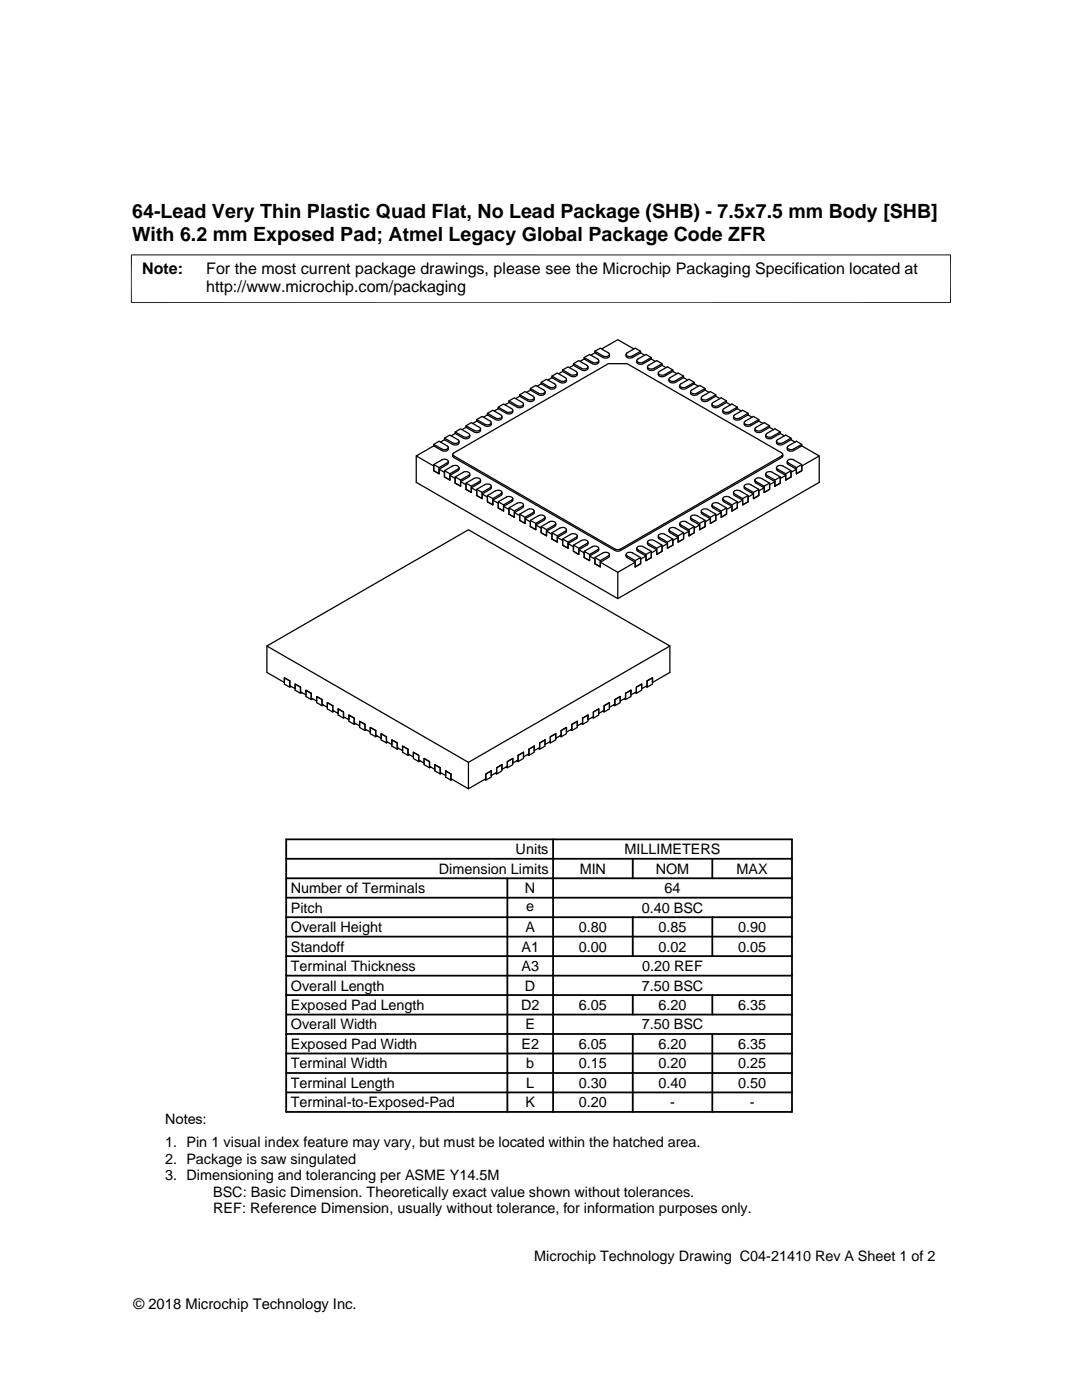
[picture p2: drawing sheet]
<svg xmlns="http://www.w3.org/2000/svg" width="216mm" height="279mm" viewBox="0 0 216 279" stroke-linecap="round" stroke-linejoin="round" font-family="sans-serif">
<g fill="none" stroke="#000" stroke-width=".25">
<path d="M103.7 79.1l-.8 .4M103.7 78.8l1.1-.7 1.7 1.1a.62 .62 0 0 1-.3 .7 .62 .62 0 0 1-.7-.1l-1.8-1v.3M103.7 79.1l1.6 .9a.76 .76 0 0 0 .9 .2 .76 .76 0 0 0 .4-.8M105.8 77.9l-.7 .4M105.8 77.5l1.1-.6 1.8 1.2a.72 .72 0 0 1-1.1 .4l-1.8-1v.4M105.8 77.9l1.6 .9a.78 .78 0 0 0 .9 .1 .78 .78 0 0 0 .5-.8M108 76.6l-.8 .5M108 76.3l1.1-.6 1.6 .9a.34 .34 0 0 1 .2 .3 .34 .34 0 0 1-.3 .4h-.9l-1.7-1v.3M108 76.6l1.6 .9a.94 .94 0 0 0 1.3-.3v-.3M110.1 75.4l-.8 .4M110.1 75.1l1.1-.7 1.6 1a.44 .44 0 0 1 .1 .5 .44 .44 0 0 1-.5 .2h-.6l-1.7-1v.3M110.1 75.4l1.6 .9a.77 .77 0 0 0 .9 .1 .77 .77 0 0 0 .4-.7"/>
<path d="M112.3 74.1l-.8 .5M112.3 73.8l1-.6 1.7 .9 .2 .4a.98 .98 0 0 1-1.3 .3l-1.6-1v.3M112.3 74.1l1.6 1a.78 .78 0 0 0 .8 .1 .78 .78 0 0 0 .5-.8M114.4 72.9l-.8 .5M114.4 72.6l1.1-.6 1.6 .9a.37 .37 0 0 1 .2 .4 .37 .37 0 0 1-.4 .3h-.8l-1.7-1v.3M114.4 72.9l1.6 .9a.8 .8 0 0 0 .9 .1 .8 .8 0 0 0 .4-.7M116.6 71.6l-.8 .5M116.6 71.4l1-.7 1.8 1.1a.71 .71 0 0 1-.4 .7 .71 .71 0 0 1-.8-.2l-1.6-.9v.2M116.6 71.6l1.6 1a.76 .76 0 0 0 .8 .1 .76 .76 0 0 0 .5-.7M118.7 70.4l-.8 .5M118.7 70.1l1.1-.6 1.8 1.1a.8 .8 0 0 1-1.3 .4l-1.6-.9v.3M118.7 70.4l1.6 1a.76 .76 0 0 0 .9 .1 .76 .76 0 0 0 .4-.8"/>
<path d="M120.1 69.6l3.2-1.8 3.2 1.8M127.8 70.4l.8 .5M127.8 70.4l-1.6 1a.76 .76 0 0 1-.8 .1 .76 .76 0 0 1-.5-.8M127.8 70.1l-1.1-.6-1.6 .9a.43 .43 0 0 0-.1 .6 .43 .43 0 0 0 .6 .2l.5-.1 1.7-1v.3M130 71.6l.8 .5M130 71.4l-1.1-.7-1.6 .9a.43 .43 0 0 0-.2 .6 .43 .43 0 0 0 .6 .2l.7-.1 1.6-.9v.2M130 71.6l-1.6 1a.76 .76 0 0 1-.9 .1 .76 .76 0 0 1-.4-.7M132.1 72.9l.8 .5M132.1 72.6l-1.1-.6-1.6 .9a.31 .31 0 0 0-.2 .3 .31 .31 0 0 0 .2 .3l.5 .1h.5l1.7-1v.3M132.1 72.9l-1.6 .9a.78 .78 0 0 1-.9 .2 .78 .78 0 0 1-.4-.8M134.3 74.1l.8 .5M134.3 74.1l-1.6 1a.76 .76 0 0 1-.9 .1 .76 .76 0 0 1-.4-.8"/>
<path d="M134.3 73.8l-1.1-.6-1.6 .9a.49 .49 0 0 0-.1 .6 .49 .49 0 0 0 .6 .2l.6-.1 1.6-1v.3M136.4 75.4l.8 .4M136.4 75.4l-1.6 .9a.76 .76 0 0 1-.9 .1 .76 .76 0 0 1-.4-.7M136.4 75.1l-1.1-.7-1.6 1a.43 .43 0 0 0-.1 .5 .43 .43 0 0 0 .6 .2h.5l1.7-1v.3M138.5 76.6l.8 .5M138.5 76.3l-1-.6-1.7 1a.42 .42 0 0 0-.1 .5 .42 .42 0 0 0 .5 .1l.7-.1 1.6-.9v.3M138.5 76.6l-1.6 .9a.76 .76 0 0 1-.8 .2 .76 .76 0 0 1-.5-.8M140.7 77.9l.8 .4M140.7 77.9l-1.6 .9a.77 .77 0 0 1-.9 .1 .77 .77 0 0 1-.4-.8M140.7 77.5l-1.1-.6-1.7 1a.55 .55 0 0 0 .2 .7 .55 .55 0 0 0 .6 0l2-1.1v.4M142.8 79.1l.8 .4M142.8 79.1l-1.6 .9a.78 .78 0 0 1-.8 .1 .78 .78 0 0 1-.5-.7"/>
<path d="M142.8 78.8l-1-.7-1.7 1a.49 .49 0 0 0 0 .6 .49 .49 0 0 0 .6 .1l.5-.1 1.6-.9v.3M83.1 91v5.3l40.2 23.2 40.2-23.2v-5.3M86.6 89l-3.5 2 3.5 2v.9M86.6 92.7l1.6-.9a.94 .94 0 0 1 1.3 .3l-.2 .2-1.7 1v1.3l-1-.7zM86.6 92.7l1 .6M86.6 88.7l1-.6 1.7 .9 .2 .3a.81 .81 0 0 1-1.3 .3l-1.6-.9v.3M86.6 89l1.6 .9a.79 .79 0 0 0 .8 .1 .79 .79 0 0 0 .5-.7M87.6 93.6l1.1 .7v.9M88.7 87.8l-.8 .4M88.7 87.4l1.1-.6 1.7 1.1a.71 .71 0 0 1-.4 .6 .71 .71 0 0 1-.8-.1l-1.6-1v.4M88.7 87.8l1.6 .9a.77 .77 0 0 0 .9 .1 .77 .77 0 0 0 .4-.7M88.7 93.9l1.6-.9a.92 .92 0 0 1 1.3 .3l-.2 .3-1.6 1v1.2l-1.1-.6z"/>
<path d="M88.7 93.9l1.1 .7M89.5 92.1l-.2 .5-1.7 1v1l-1-.7M89.8 94.9l1 .6v.9M90.3 90.7l.1 .4 .2 .2 32.5 18.7 .7-.1 32.2-18.6 .2-.2v-.4M90.5 90.4l30.9-17.8h3.7l31.1 18-.1 .4-32.3 18.6-.7 .1-32.6-18.7-.2-.4zM90.8 86.5l-.8 .5M90.8 95.2l1.6-.9a1 1 0 0 1 1.3 .2l-.2 .4-1.6 .9v1.2l-1.1-.6zM90.8 95.2l1.1 .6M90.8 86.2l1.1-.6 1.6 .9 .2 .4a.96 .96 0 0 1-1.3 .2l-1.6-.9v.3M90.8 86.5l1.6 .9a.76 .76 0 0 0 .9 .2 .76 .76 0 0 0 .4-.8M91.6 93.3l-.2 .6-1.6 1v.9l-1.1-.6M91.9 96.1l1.1 .6v1"/>
<path d="M93 85.3l-.8 .4M93 85l1-.7 1.7 1a.33 .33 0 0 1 .2 .3 .33 .33 0 0 1-.3 .3l-.5 .1-.4-.1-1.7-.9v.3M93 85.3l1.6 .9a.8 .8 0 0 0 .8 .1 .8 .8 0 0 0 .5-.7M93 96.4l1.6-.9a.81 .81 0 0 1 1.3 .4l-1.9 1.1v1.3l-1-.6zM93 96.4l1 .6M93.7 94.6l-.1 .5-1.7 1v.9l-1.1-.6M94 97.3l1.1 .7v.9M95.1 84l-.8 .5M95.1 97.7l1.6-1a.78 .78 0 0 1 1.3 .4l-1.8 1.2v1.2l-1.1-.6zM95.1 97.7l1.1 .6M95.1 83.7l1.1-.6 1.8 1.1a.62 .62 0 0 1-.3 .6 .62 .62 0 0 1-.7 0l-1.9-1.1v.3M95.1 84l1.6 1a.76 .76 0 0 0 .9 .1 .76 .76 0 0 0 .4-.8"/>
<path d="M95.9 95.8l-.1 .6-1.8 .9v1l-1-.6M96.2 98.6l1.1 .6v.9M97.3 82.8l-.8 .5M97.3 82.5l1-.6 1.8 1.1a.77 .77 0 0 1-1.2 .4l-1.6-.9v.3M97.3 82.8l1.6 .9a.77 .77 0 0 0 .8 .2 .77 .77 0 0 0 .5-.8M97.3 98.9l1.6-.9a.92 .92 0 0 1 1.3 .3l-.2 .2-1.7 1v1.3l-1-.7zM97.3 98.9l1 .6M98 97v.4l-.2 .3-1.6 .9v.9l-1.1-.6M98.3 99.8l1.1 .6v1M99.4 81.6l-.8 .4M99.4 81.3l1.1-.7 1.6 1 .2 .3a.83 .83 0 0 1-1.3 .3l-1.6-.9v.3M99.4 81.6l1.6 .9a.76 .76 0 0 0 .9 .1 .76 .76 0 0 0 .4-.7"/>
<path d="M100.2 98.3l-.2 .5-1.7 1v1l-1-.7M101.6 80.3l-.8 .5M101.6 80l1-.6 1.6 .9a.44 .44 0 0 1 .1 .6 .44 .44 0 0 1-.5 .2l-.5-.1-1.7-1v.3M101.6 80.3l1.6 1a.76 .76 0 0 0 .8 .1 .76 .76 0 0 0 .5-.8M102.3 99.5l-.1 .6-1.7 .9v1l-1.1-.6M144.2 99.5v.4l.2 .2 1.7 .9v1M144.4 99.2a1.13 1.13 0 0 1 1.1 0l1.6 .9v1.3l-1 .6v-1.2l-1.7-1-.2-.3zM145 80.3l.8 .5M145 80l-1.1-.6-1.6 .9a.36 .36 0 0 0-.2 .5 .36 .36 0 0 0 .4 .2h.8l1.7-1v.3M145 80.3l-1.6 1a.77 .77 0 0 1-.9 .1 .77 .77 0 0 1-.4-.8M146.4 98.3l.1 .5 1.7 1v1M146.5 98.1l.4-.3 .5 .1 1.9 1v1.2l-1.1 .7v-1.3l-1.7-1-.1-.2z"/>
<path d="M147.1 81.6l.8 .4M147.1 81.6l-1.6 .9a.76 .76 0 0 1-.8 .1 .76 .76 0 0 1-.5-.7M147.1 81.3l-1-.7-1.7 1-.2 .3a.97 .97 0 0 0 1.3 .3l1.6-.9v.3M148.2 99.8l-1.1 .6v1l-1.1 .6M148.5 97l.1 .6 1.7 1v.9M148.6 96.8l.4-.2h.6l1.8 1.1v1.2l-1.1 .6v-1.2l-1.7-1-.1-.2zM149.3 82.8l.8 .5M149.3 98.9l-1.1 .6M149.3 82.8l-1.6 .9a.77 .77 0 0 1-.9 .2 .77 .77 0 0 1-.4-.8M149.3 82.5l-1.1-.6-1.6 .9-.2 .3a.91 .91 0 0 0 1.3 .3l1.6-.9v.3M150.3 98.6l-1 .6v.9l-1.1 .7M150.6 95.8l.2 .6 1.7 .9v1"/>
<path d="M150.7 95.7l.5-.3h.5l1.9 1v1.3l-1.1 .6v-1.3l-1.7-.9zM151.4 84l.8 .5M151.4 97.7l-1.1 .6M151.4 83.7l-1.1-.6-1.6 .9a.42 .42 0 0 0-.1 .6 .42 .42 0 0 0 .5 .2l.7-.1 1.6-1v.3M151.4 84l-1.6 1a.76 .76 0 0 1-.9 .1 .76 .76 0 0 1-.4-.8M152.5 97.3l-1.1 .7v.9l-1.1 .6M152.8 94.6l.1 .5 1.7 1v.9M152.9 94.3l.3-.1 .7-.1 1.8 1.1v1.2l-1.1 .6v-1.2l-1.7-1-.1-.2zM153.6 85.3l.8 .4M153.6 96.4l-1.1 .6M153.6 85.3l-1.6 .9a.78 .78 0 0 1-.9 .1 .78 .78 0 0 1-.5-.7M153.6 85l-1.1-.7-1.8 1.2a.78 .78 0 0 0 1.3 .4l1.6-.9v.3"/>
<path d="M154.6 96.1l-1 .6v1l-1.1 .6M154.9 93.3l.2 .6 1.7 1v.9M155 93.2a1.02 1.02 0 0 1 1.2-.2l1.6 .9v1.3l-1 .6v-1.2l-1.7-1zM155.7 86.5l.8 .5M155.7 95.2l-1.1 .6M155.7 86.5l-1.6 .9a.76 .76 0 0 1-.9 .2 .76 .76 0 0 1-.4-.8M155.7 86.2l-1.1-.6-1.6 .9a.37 .37 0 0 0-.2 .4 .37 .37 0 0 0 .4 .3h.8l1.7-1v.3M156.8 94.9l-1.1 .6v.9l-1.1 .6M157.1 92.1l.1 .5 1.7 1v1M157.2 91.9l.5-.2h.6l1.7 1v1.2l-1.1 .7v-1.3l-1.8-1zM157.8 87.8l.8 .4M157.8 93.9l-1 .7"/>
<path d="M157.8 87.4l-1-.6-1.7 1-.2 .3a.96 .96 0 0 0 1.3 .3l1.6-1v.4M157.8 87.8l-1.6 .9a.77 .77 0 0 1-.8 .1 .77 .77 0 0 1-.5-.7M158.9 93.6l-1.1 .7v.9l-1 .6M160 89l3.5 2-3.5 2v.9l-1.1 .7M160 92.7l-1.1 .6M160 88.7l-1.1-.6-1.6 .9-.2 .3a.93 .93 0 0 0 1.3 .3l1.6-.9v.3M160 89l-1.6 .9a.76 .76 0 0 1-.9 .2 .76 .76 0 0 1-.4-.8M99.4 100.1l1.1 .7M99.4 100.1l1.6-.9a.96 .96 0 0 1 1.3 .3l-.2 .3-1.6 1v1.2l-1.1-.6zM100.5 101l1.1 .7v.9M101.6 101.4l1.6-1a.93 .93 0 0 1 1.3 .3l-.2 .3-1.7 1v1.2l-1-.6zM101.6 101.4l1 .6"/>
<path d="M102.6 102.3l1.1 .6v.9M103.7 102.6l1.7-1a.99 .99 0 0 1 1.2 .3l-.2 .4-1.6 .9v1.3l-1.1-.7zM103.7 102.6l1.1 .6M104.5 100.8l-.2 .5-1.7 1v.9l-1-.6M104.8 103.5l1 .7v.9M105.8 103.8l1.6-.9a.82 .82 0 0 1 1.3 .4l-1.8 1.2v1.2l-1.1-.6zM105.8 103.8l1.1 .7M106.6 102v.4l-.2 .2-1.6 .9v1l-1.1-.7M106.9 104.8l1.1 .6v.9M108 105.1l1.6-.9a1 1 0 0 1 1.3 .2l-.1 .3-1.7 1v1.2l-1.1-.6zM108 105.1l1.1 .6M108.8 103.2l-.2 .6-1.7 1v.9l-1.1-.6"/>
<path d="M109.1 106l1 .6v1M110.1 106.3l1.6-.9a.92 .92 0 0 1 1.3 .3l-.2 .3-1.6 .9v1.3l-1.1-.6zM110.1 106.3l1.1 .6M110.9 104.5l-.1 .5-1.7 1v.9l-1.1-.6M111.2 107.3l1.1 .6v.9M112.3 107.6l1.6-1a1 1 0 0 1 1.3 .3l-.2 .4-1.7 .9v1.2l-1-.6zM112.3 107.6l1 .6M113 105.7l-.1 .6-1.7 1v.9l-1.1-.6M113.3 108.5l1.1 .6v.9M114.4 108.8l1.6-.9a.82 .82 0 0 1 1.3 .4l-1.8 1.1v1.3l-1.1-.7zM114.4 108.8l1.1 .6M115.2 106.9l-.1 .6-1.8 1v.9l-1-.6"/>
<path d="M115.5 109.7l1.1 .6v1M116.6 110l1.7-.9a.99 .99 0 0 1 1.2 .2l-.2 .4-1.7 1v1.2l-1-.6zM116.6 110l1 .7M117.3 108.2l-.1 .5-1.7 1v1l-1.1-.7M117.6 111l1.1 .6v.9M118.7 111.3l1.6-1a.83 .83 0 0 1 1.3 .4l-1.8 1.2v1.2l-1.1-.6zM118.7 111.3l1.1 .6M119.5 109.4l-.2 .6-1.7 1v.9l-1-.6M119.8 112.2l3.5 2 3.4-2M121.6 110.7l-.1 .5-1.7 1v.9l-1.1-.6M123.3 114.2v5.3M124.9 110.7l.2 .5 1.6 1v.9"/>
<path d="M125 110.4l.5-.2 .5 .1 1.8 1v1.2l-1.1 .6v-1.2l-1.6-1-.2-.3zM127.1 109.4l.1 .6 1.7 1v.9M127.2 109.2l.4-.2h.5l1.9 1v1.3l-1.1 .6v-1.2l-1.7-1-.1-.3zM127.8 111.3l-1.1 .6M128.9 111l-1.1 .6v.9l-1.1 .6M129.2 108.2l.1 .5 1.7 1v1M129.3 108l.5-.2h.5l1.8 1v1.2l-1.1 .7v-1.3l-1.7-1zM130 110l-1.1 .7M131 109.7l-1 .6v1l-1.1 .6M131.4 106.9v.4l.2 .3 1.6 .9v.9M131.5 106.7l1-.1 1.8 1v1.2l-1.1 .6v-1.2l-1.7-1-.1-.3zM132.1 108.8l-1.1 .6"/>
<path d="M133.2 108.5l-1.1 .6v.9l-1.1 .7M133.5 105.7l.1 .6 1.7 1v.9M133.7 105.4l.3-.1h.6l1.8 1v1.3l-1.1 .6v-1.3l-1.7-1-.1-.3zM134.3 107.6l-1.1 .6M135.3 107.3l-1 .6v.9l-1.1 .6M135.6 104.5l.2 .5 1.7 1v.9M135.8 104.2a1.08 1.08 0 0 1 1.1 0l1.6 .9v1.2l-1 .6v-1.2l-1.7-1-.2-.3zM136.4 106.3l-1.1 .6M137.5 106l-1.1 .6v1l-1.1 .6M137.8 103.2l.1 .6 1.7 1v.9M137.9 103l.4-.2h.6l1.8 1v1.3l-1.1 .6v-1.2l-1.7-1-.1-.2zM138.5 105.1l-1 .6"/>
<path d="M139.6 104.8l-1.1 .6v.9l-1 .6M139.9 102l.1 .4 .1 .2 1.7 .9v1M140.1 101.7l1-.1 1.7 1v1.2l-1 .7v-1.3l-1.7-1-.2-.3zM140.7 103.8l-1.1 .7M141.8 103.5l-1.1 .7v.9l-1.1 .6M142.1 100.8l.1 .5 1.7 1v.9M142.1 100.6l.5-.3 .5 .1 1.9 1v1.2l-1.1 .6v-1.2l-1.7-1zM142.8 102.6l-1 .6M143.9 102.3l-1.1 .6v.9l-1 .7M145 101.4l-1.1 .6M146 101l-1 .7v.9l-1.1 .6M147.1 100.1l-1.1 .7"/>
<path d="M53.3 128.9v5.3l3.4 2v-.9l1.1 .6M53.3 128.9l40.2-23.2 40.2 23.2-40.2 23.2zM57.8 135.9v.9l1.1 .7v-1l1.1 .6M57.8 135.9v1.2l.3-.1M57.8 135.9l-1.1-.6v1.2l1.1 .6M60 137.1v1.3l.2-.2M60 137.1v1l1 .6v-.9l1.1 .6M60 137.1l-1.1-.6v1.3l1.1 .6M62.1 138.4v1.2l.3-.1M62.1 138.4v.9l1.1 .6v-.9l1.1 .6M62.1 138.4l-1.1-.6v1.2l1.1 .6M64.3 139.6v1.2l.2-.1"/>
<path d="M64.3 139.6l-1.1-.6v1.2l1.1 .6M64.3 139.6v.9l1 .7v-1l1.1 .6M123.8 139v1.2l-1.1 .6M123.8 139l-1.1 .6v1.2l-.3-.1M123.8 139l-1.1 .6v.9l-1.1 .7v-1M125.9 137.8v1.2l-1.1 .6M125.9 137.8l-1.1 .6v1.2l-.2-.1M125.9 137.8l-1.1 .6v.9l-1 .6v-.9M128 136.5l-1 .6v1.3l-.3-.2M128 136.5v1.3l-1 .6M128 136.5l-1 .6v1l-1.1 .6v-.9M130.2 135.3v1.2l-1.1 .6"/>
<path d="M130.2 135.3l-1.1 .6v1.2l-.3-.1M130.2 135.3l-1.1 .6v.9l-1.1 .7v-1M133.7 128.9v5.3l-3.5 2v-.9M66.4 140.8v1.3l.3-.2M66.4 140.8v1l1.1 .6v-.9l1 .6M66.4 140.8l-1.1-.6v1.3l1.1 .6M68.5 142.1v1.2l.3-.1M68.5 142.1l-1-.6v1.2l1 .6M68.5 142.1v.9l1.1 .6v-.9l1.1 .6M70.7 143.3v1.3l.3-.2M70.7 143.3v1l1.1 .6v-.9l1 .6M70.7 143.3l-1.1-.6v1.3l1.1 .6"/>
<path d="M72.8 144.6v1.2l.3-.2M72.8 144.6l-1-.6v1.2l1 .6M72.8 144.6v.9l1.1 .6v-.9l1.1 .6M75 145.8v1.2l.2-.1M75 145.8v.9l1.1 .6v-.9l1 .6M75 145.8l-1.1-.6v1.2l1.1 .6M77.1 147v1.3l.3-.2M77.1 147l-1-.6v1.3l1 .6M77.1 147v1l1.1 .6v-.9l1.1 .6M79.3 148.3v.9l1 .6v-.9l1.1 .6M79.3 148.3v1.2l.2-.1M79.3 148.3l-1.1-.6v1.2l1.1 .6"/>
<path d="M81.4 149.5v1.2l.3-.1M81.4 149.5l-1.1-.6v1.2l1.1 .6M81.4 149.5v1l1.1 .6v-1l1 .6M83.5 150.7v1.3l.3-.2M83.5 150.7v1l1.1 .6v-.9l1.1 .6M83.5 150.7l-1-.6v1.3l1 .6M85.7 152v1.2l.3-.1M85.7 152l-1.1-.6v1.2l1.1 .6M85.7 152v.9l1.1 .6v-.9l1 .6M87.8 153.2v1.3l.3-.2M87.8 153.2v1l1.1 .6v-1l1.1 .7M87.8 153.2l-1-.6v1.2l1 .7"/>
<path d="M90 154.5v1.2l.3-.1M90 154.5l-1.1-.7v1.3l1.1 .6M93.5 152.1v5.3M98 153.8v1.3l-1.1 .6M98 153.8l-1.1 .7v1.2l-.2-.1M98 153.8l-1.1 .7v.9l-3.4 2-3.5-2v-.9M100.2 152.6l-1.1 .6v1.3l-.3-.2M100.2 152.6v1.2l-1.1 .7M100.2 152.6l-1.1 .6v1l-1.1 .6v-1M102.3 151.4v1.2l-1.1 .6M102.3 151.4l-1.1 .6v1.2l-.2-.1M102.3 151.4l-1.1 .6v.9l-1 .6v-.9"/>
<path d="M104.5 150.1v1.3l-1.1 .6M104.5 150.1l-1.1 .6v1.3l-.3-.2M104.5 150.1l-1.1 .6v1l-1.1 .6v-.9M106.6 148.9l-1.1 .6v1.2l-.2-.1M106.6 148.9v1.2l-1.1 .6M106.6 148.9l-1.1 .6v1l-1 .6v-1M108.8 147.7v1.2l-1.1 .6M108.8 147.7l-1.1 .6v1.2l-.3-.1M108.8 147.7l-1.1 .6v.9l-1.1 .6v-.9M110.9 146.4v1.3l-1.1 .6M110.9 146.4l-1.1 .6v1.3l-.2-.2M110.9 146.4l-1.1 .6v1l-1 .6v-.9"/>
<path d="M113 145.2l-1 .6v1.2l-.3-.1M113 145.2v1.2l-1 .6M113 145.2l-1 .6v.9l-1.1 .6v-.9M115.2 144v1.2l-1.1 .6M115.2 144l-1.1 .6v1.2l-.3-.2M115.2 144l-1.1 .6v.9l-1.1 .6v-.9M117.3 142.7v1.3l-1.1 .6M117.3 142.7l-1.1 .6v1.3l-.2-.2M117.3 142.7l-1.1 .6v1l-1 .6v-.9M119.5 141.5l-1.1 .6v1.2l-.3-.1M119.5 141.5v1.2l-1.1 .6M119.5 141.5l-1.1 .6v.9l-1.1 .6v-.9"/>
<path d="M121.6 140.2v1.3l-1.1 .6M121.6 140.2l-1.1 .6v1.3l-.2-.2M121.6 140.2l-1.1 .6v1l-1 .6v-.9"/>
</g>
<path d="M26.1 50.9h163.7M26.2 50.8v9.7M189.7 50.8v9.7M26.1 60.4h163.7" fill="none" stroke="#000" stroke-width=".2"/>
<g fill="none" stroke="#000" stroke-width=".36">
<path d="M57.1 179.2h100.9M57.1 175.3h100.9M57.1 171.4h100.9M57.1 167.5h100.9v54.4h-100.9zM101.2 175.3v46.6M110.4 167.5v54.4M126.3 171.4v3.9M142.1 171.4v3.9M57.1 186.9h100.9M57.1 183h100.9M57.1 198.6h100.9M57.1 194.7h100.9"/>
<path d="M57.1 190.8h100.9M126.3 183v7.8M126.3 198.6v3.9M142.1 183v7.8M142.1 198.6v3.9M57.1 214.1h100.9M57.1 206.4h100.9M57.1 202.5h100.9M57.1 210.2h100.9M57.1 218h100.9M126.3 206.4v15.5M142.1 206.4v15.5"/>
</g>
<g font-size="3.9">
<text x="26.4" y="43.5">64-Lead Very Thin Plastic Quad Flat, No Lead Package (SHB) - 7.5x7.5 mm Body [SHB]</text>
<text x="26.4" y="48">With 6.2 mm Exposed Pad; Atmel Legacy Global Package Code ZFR</text>
</g>
<g font-size="3.2">
<text x="28.4" y="54.6">Note:</text>
<text x="41.1" y="58.3">http://www.microchip.com/packaging</text>
<text x="41.1" y="54.6">For the most current package drawings, please see the Microchip Packaging Specification located at</text>
</g>
<g font-size="2.9">
<text x="102.9" y="170.5">Units</text>
<text x="124.6" y="170.5">MILLIMETERS</text>
<text x="58" y="178.2">Number of Terminals</text>
<text x="87.6" y="174.4">Dimension Limits</text>
<text x="104.8" y="178.2">N</text>
<text x="115.7" y="174.4">MIN</text>
<text x="130.8" y="174.4">NOM</text>
<text x="132.6" y="178.2">64</text>
<text x="147" y="174.4">MAX</text>
<text x="58" y="182.1">Pitch</text>
<text x="105" y="181.8">e</text>
<text x="128" y="182.1">0.40 BSC</text>
<text x="58" y="186">Overall Height</text>
<text x="58" y="189.9">Standoff</text>
<text x="104.1" y="189.9">A1</text>
<text x="104.8" y="186">A</text>
<text x="115.5" y="186">0.80</text>
<text x="115.5" y="189.9">0.00</text>
<text x="131.4" y="186">0.85</text>
<text x="131.4" y="189.9">0.02</text>
<text x="147.3" y="186">0.90</text>
<text x="147.3" y="189.9">0.05</text>
<text x="58" y="193.8">Terminal Thickness</text>
<text x="58" y="197.7">Overall Length</text>
<text x="104.1" y="193.8">A3</text>
<text x="104.8" y="197.7">D</text>
<text x="128" y="197.7">7.50 BSC</text>
<text x="128.1" y="193.8">0.20 REF</text>
<text x="58" y="201.6">Exposed Pad Length</text>
<text x="104" y="201.6">D2</text>
<text x="115.5" y="201.6">6.05</text>
<text x="131.4" y="201.6">6.20</text>
<text x="147.3" y="201.6">6.35</text>
<text x="58" y="205.4">Overall Width</text>
<text x="58" y="209.3">Exposed Pad Width</text>
<text x="104" y="209.3">E2</text>
<text x="104.8" y="205.4">E</text>
<text x="115.5" y="209.3">6.05</text>
<text x="128" y="205.4">7.50 BSC</text>
<text x="131.4" y="209.3">6.20</text>
<text x="147.3" y="209.3">6.35</text>
<text x="58" y="213.2">Terminal Width</text>
<text x="105" y="213.2">b</text>
<text x="115.5" y="213.2">0.15</text>
<text x="131.4" y="213.2">0.20</text>
<text x="147.3" y="213.2">0.25</text>
<text x="58" y="217.1">Terminal Length</text>
<text x="58" y="221">Terminal-to-Exposed-Pad</text>
<text x="104.8" y="221">K</text>
<text x="105" y="217.1">L</text>
<text x="115.5" y="217.1">0.30</text>
<text x="115.5" y="221">0.20</text>
<text x="131.4" y="217.1">0.40</text>
<text x="133.7" y="221">-</text>
<text x="147.3" y="217.1">0.50</text>
<text x="149.6" y="221">-</text>
<text x="32.9" y="224.3">Notes:</text>
<text x="32.9" y="228.9">1. Pin 1 visual index feature may vary, but must be located within the hatched area.</text>
<text x="32.9" y="232.2">2. Package is saw singulated</text>
<text x="32.9" y="235.5">3. Dimensioning and tolerancing per ASME Y14.5M</text>
<text x="42.5" y="238.8">BSC: Basic Dimension. Theoretically exact value shown without tolerances.</text>
<text x="42.5" y="242.2">REF: Reference Dimension, usually without tolerance, for information purposes only.</text>
<text x="106.6" y="251.7">Microchip Technology Drawing C04-21410 Rev A Sheet 1 of 2</text>
<text x="26.6" y="261.3">© 2018 Microchip Technology Inc.</text>
</g>
</svg>
